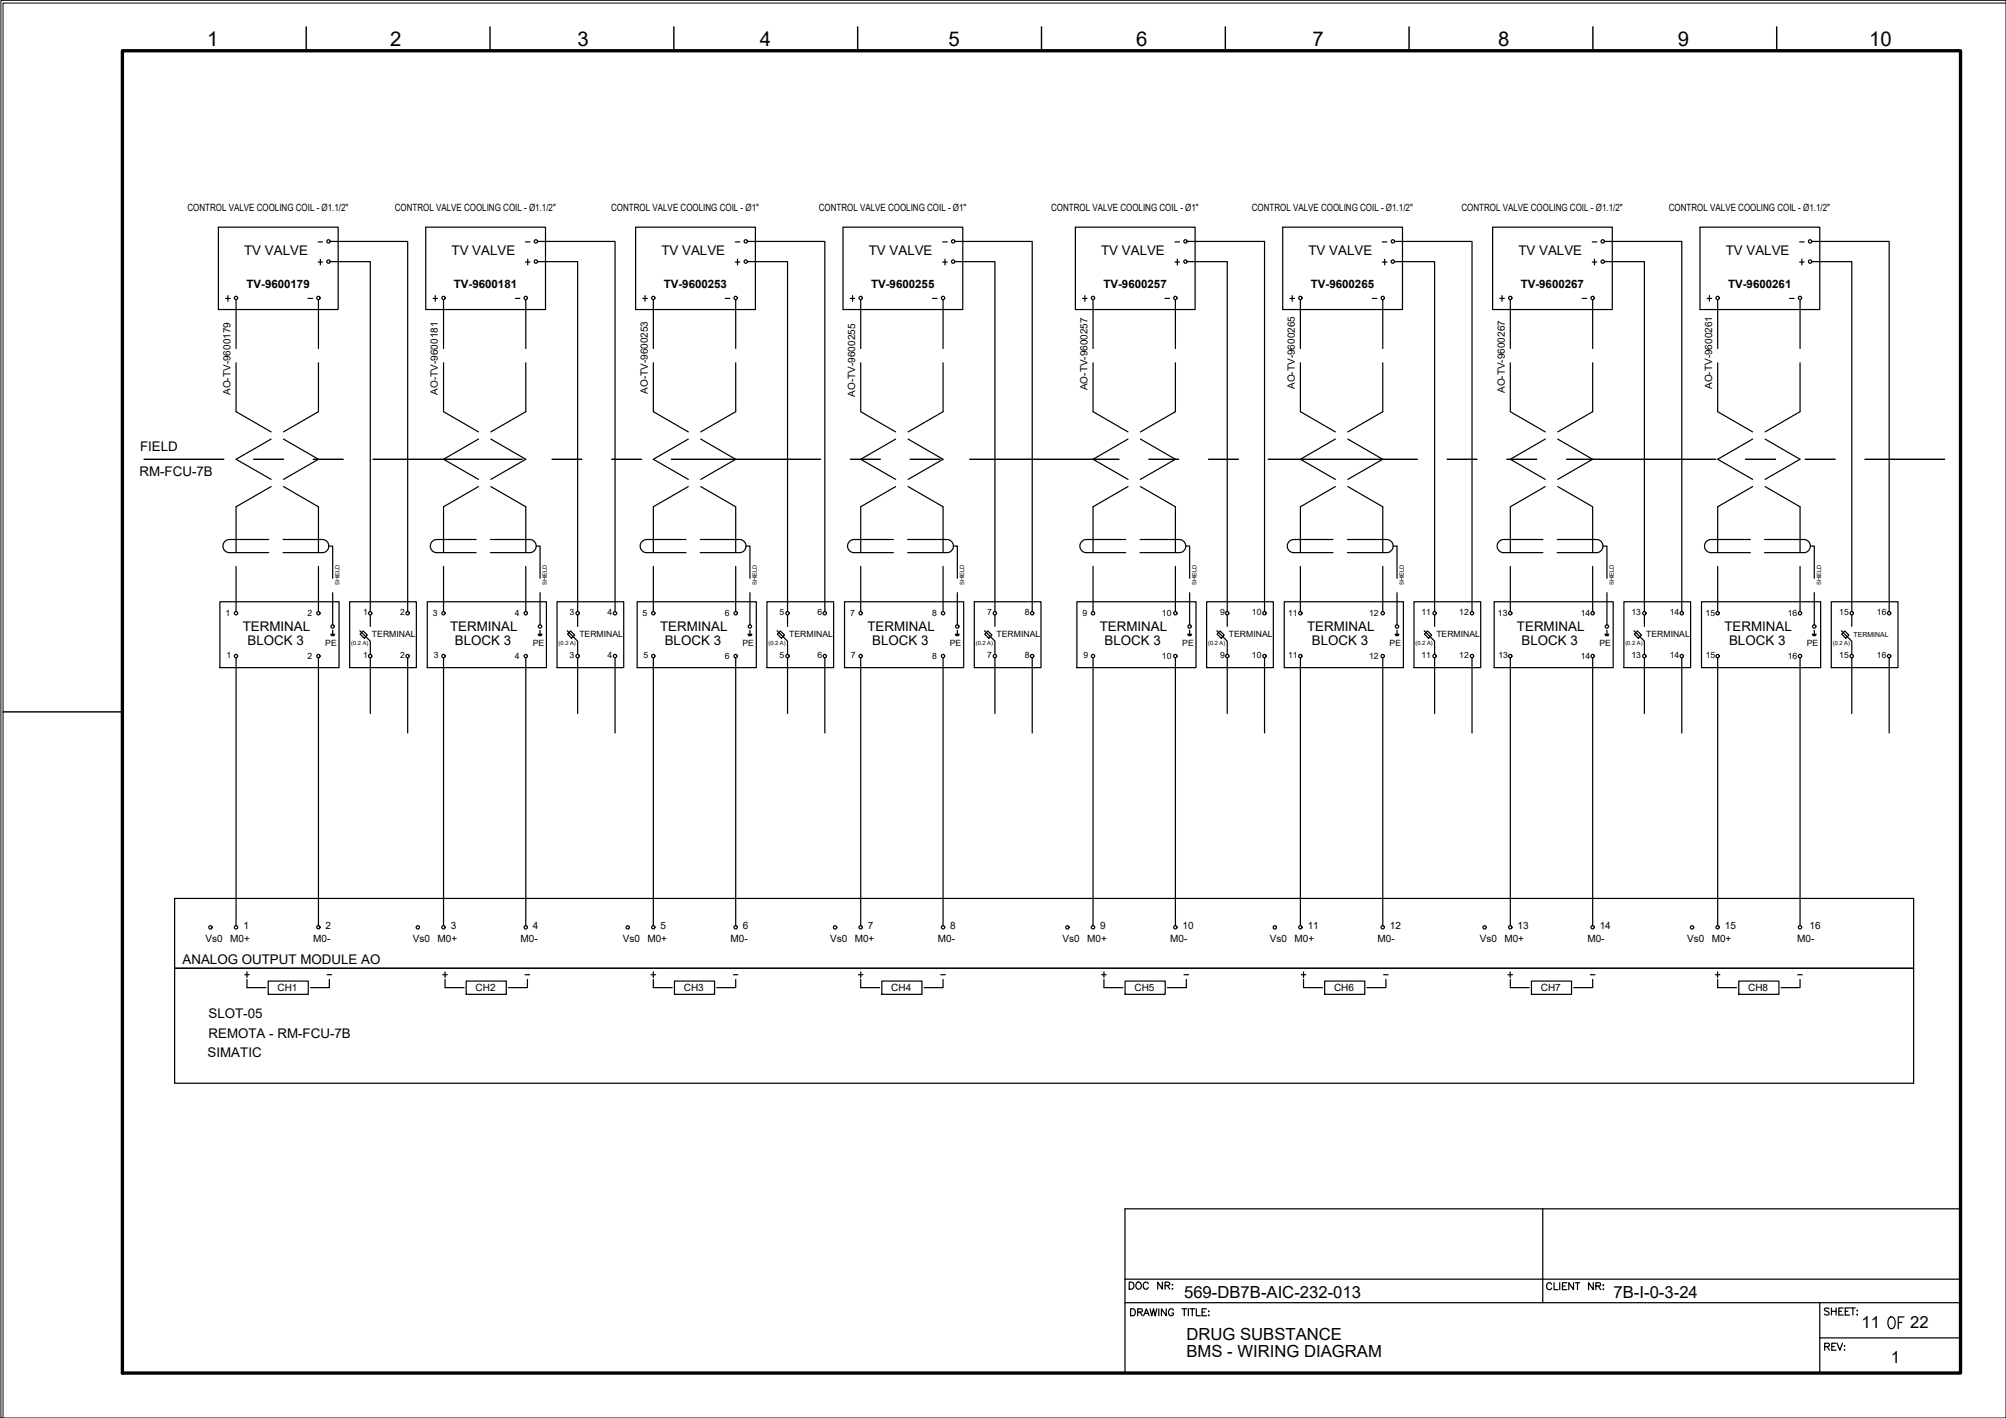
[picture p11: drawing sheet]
<svg xmlns="http://www.w3.org/2000/svg" width="420mm" height="297mm" viewBox="0 0 420 297" stroke-linecap="round" stroke-linejoin="round" font-family="sans-serif">
<!-- layer: G-TTLB-TTLB -->
<path d="M25.6 10.6h385v277h-385z" fill="none" stroke="#000" stroke-width=".7"/>
<!-- layer: G-TTLB-OTLN -->
<path d="M420.1 .6h-419.5v296.4" fill="none" stroke="#000" stroke-width=".21"/>
<!-- layer: G-TTLB-INDX -->
<path d="M64.1 5.6v5M102.6 5.6v5M141.1 5.6v5M179.6 5.6v5M218.1 5.6v5M256.6 5.6v5M295.1 5.6v5M333.6 5.6v5M372.1 5.6v5M.6 149.1h25" fill="none" stroke="#000" stroke-width=".3"/>
<!-- layer: LGSP IA4$0$LG_PLOT -->
<path d="M323.1 253.2v19.7M235.6 268h175M235.6 272.9h175M381.1 272.9v14.7M235.6 287.6h175M381.1 280.3h29.5" fill="none" stroke="#000" stroke-width=".25"/>
<!-- layer: LG_PLOT -->
<g fill="none" stroke="#000" stroke-width=".25">
<path d="M410.6 253.2h-175v34.4M236.8 274.2h.5a.78 .78 0 0 1 .5 .7 .78 .78 0 0 1-.5 .7h-.5zM238.3 274.9l.8-.1 .1-.5-.9-.1v1.4M238.8 274.9l.5 .7M239.5 275.6l.6-1.4 .6 1.4M239.8 275.1h.7M240.9 274.2l.3 1.4 .4-1.4 .3 1.4 .4-1.4M242.7 274.2v1.4M244.3 274.2v1.4l-1-1.4v1.4M245.8 274.5a.55 .55 0 0 0-.6-.3 .55 .55 0 0 0-.4 .5v.4a.53 .53 0 0 0 .5 .5 .53 .53 0 0 0 .5-.5h-.4M247.6 274.2h.9M248.1 274.2v1.4"/>
<path d="M248.9 274.2v1.4M249.2 274.2h1M249.7 274.2v1.4M250.6 274.2v1.4h.8M251.8 274.9h.5M252.7 274.2h-.9v1.4h.9M253.1 275.6h.1zM253.2 274.6v.2zM325 269a.54 .54 0 0 0-.6-.3 .54 .54 0 0 0-.4 .5v.4a.54 .54 0 0 0 .4 .6 .54 .54 0 0 0 .6-.4M325.5 268.7v1.5h.8M326.7 268.7v1.5M327.3 269.4h.5"/>
<path d="M328.2 268.7h-.9v1.5h.9M329.6 268.7v1.5l-1-1.5v1.5M329.9 268.7h1M330.4 268.7v1.5M333.7 268.7v1.5l-1-1.5v1.5M334.3 269.4l.8-.1 .2-.3-.4-.3h-.6v1.5M334.8 269.4l.5 .8M335.7 269.2h.2zM335.7 270.1h.2zM383.1 274.2a.54 .54 0 0 0-.5-.2 .54 .54 0 0 0-.5 .3l1 .7v.3l-.3 .2-.7-.2M383.6 274v1.5M383.6 274.7h1"/>
<path d="M384.6 274v1.5M385.1 274.7h.6M386.1 274h-1v1.5h1M386.5 274.7h.5M387.4 274h-.9v1.5h.9M387.6 274h1M388.1 274v1.5M389 274.5v.1zM389 275.3v.2zM382.2 282.1l.8-.1 .2-.3-.4-.3h-.6v1.4M382.7 282.1l.5 .7M383.7 282.1h.5"/>
<path d="M384.6 281.4h-.9v1.4h.9M384.8 281.4l.6 1.4 .5-1.4M386.3 281.9h.1zM386.3 282.8h.1z"/>
</g>
<!-- layer: I_LIMIT_LINE -->
<g fill="none" stroke="#000" stroke-width=".3">
<path d="M30.2 96.2h16.7M53.1 96.2h6.3M65.6 96.2h6.3M78.1 96.2h31.3M115.6 96.2h6.3M128.1 96.2h6.3M140.6 96.2h31.3M178.1 96.2h6.3M190.6 96.2h6.3M203.1 96.2h31.3M240.6 96.2h6.3M253.1 96.2h6.3"/>
<path d="M265.6 96.2h31.3M303.1 96.2h6.3M315.6 96.2h6.3M328.1 96.2h31.3M365.6 96.2h6.3M378.1 96.2h6.3M390.6 96.2h16.7"/>
</g>
<!-- layer: I_DATA -->
<g fill="none" stroke="#000" stroke-width=".25">
<path d="M45.7 47.6h25.1v17.2h-25.1zM66.6 54.9h1M67.1 54.3v1.2M89.2 47.6h25.1v17.2h-25.1zM110.1 54.9h.9M110.5 54.3v1.2M133.1 47.6h25.1v17.2h-25.1zM154 54.9h1M154.5 54.3v1.2M176.6 47.6h25.1v17.2h-25.1zM197.4 54.9h1M197.9 54.3v1.2"/>
<path d="M225.2 47.6h25.1v17.2h-25.1zM246.1 54.9h1M246.6 54.3v1.2M268.7 47.6h25.1v17.2h-25.1zM289.5 54.9h1M290 54.3v1.2M312.6 47.6h25.1v17.2h-25.1zM333.5 54.9h1M334 54.3v1.2M356.1 47.6h25v17.2h-25zM376.9 54.9h1M377.4 54.3v1.2"/>
<path d="M90.7 62.5h.9M91.2 61.9v1.2M226.7 62.5h1M227.2 61.9v1.2M46.1 126.1h24.9v13.8h-24.9zM69.3 132.9h.8M69.3 133h.7M69.4 133.1h.6M69.7 132v.9M73.2 126.1h14v13.8h-14zM89.5 126.1h24.9v13.8h-24.9zM112.7 132.9h.8"/>
<path d="M112.8 133h.7M112.9 133.1h.5M113.1 132v.9M116.7 126.1h13.9v13.8h-13.9zM133.5 126.1h24.9v13.8h-24.9zM156.7 132.9h.8M156.7 133h.7M156.8 133.1h.5M157.1 132v.9M160.6 126.1h14v13.8h-14zM176.9 126.1h24.9v13.8h-24.9zM200.1 132.9h.8"/>
<path d="M200.2 133h.7M200.2 133.1h.6M200.5 132v.9M204.1 126.1h13.9v13.8h-13.9zM225.6 126.1h24.9v13.8h-24.9zM248.8 132.9h.8M248.8 133h.7M248.9 133.1h.5M249.2 132v.9M252.7 126.1h14v13.8h-14zM269 126.1h24.9v13.8h-24.9zM292.2 132.9h.8"/>
<path d="M292.3 133h.6M292.4 133.1h.5M292.6 132v.9M296.2 126.1h13.9v13.8h-13.9zM312.9 126.1h25v13.8h-25zM336.1 132.9h.9M336.2 133h.7M336.3 133.1h.5M336.6 132v.9M340.1 126.1h14v13.8h-14zM356.4 126.1h24.9v13.8h-24.9zM379.6 132.9h.8"/>
<path d="M379.7 133h.6M379.7 133.1h.6M380 132v.9M383.6 126.1h13.9v13.8h-13.9zM400.8 188.2h-364.2v38.7h364.2M36.6 202.8h364.2M51.3 204.2h.9M51.7 205.2v1.7h4M51.7 203.6v1.2M56.2 205.5h8.4v2.8h-8.4zM69 205.2v1.7h-4M93.2 206.9h4"/>
<path d="M97.6 205.5h8.4v2.8h-8.4zM110.5 205.2v1.7h-4M136.8 206.9h4M141.3 205.5h8.4v2.8h-8.4zM154.1 205.2v1.7h-4M180.3 206.9h4M184.7 205.5h8.4v2.8h-8.4zM197.5 205.2v1.7h-4M230.7 204.2h1M231.2 203.6v1.2M231.2 205.2v1.7h4M235.6 205.5h8.5v2.8h-8.5z"/>
<path d="M248.5 205.2v1.7h-4M272.5 204.2h1M273 205.2v1.7h4M273 203.6v1.2M277.5 205.5h8.4v2.8h-8.4zM290.3 205.2v1.7h-4M315.8 204.2h1M316.3 203.6v1.2M316.3 205.2v1.7h4M320.8 205.5h8.4v2.8h-8.4zM333.6 205.2v1.7h-4M359.3 204.2h.9"/>
<path d="M359.7 203.6v1.2M359.8 205.2v1.7h3.9M364.2 205.5h8.4v2.8h-8.4zM377 205.2v1.7h-4"/>
<circle cx="68.8" cy="54.8" r=".35"/>
<circle cx="112.2" cy="54.8" r=".35"/>
<circle cx="156.2" cy="54.8" r=".35"/>
<circle cx="199.6" cy="54.8" r=".35"/>
<circle cx="248.3" cy="54.8" r=".35"/>
<circle cx="291.7" cy="54.8" r=".35"/>
<circle cx="335.7" cy="54.8" r=".35"/>
<circle cx="379.1" cy="54.8" r=".35"/>
<circle cx="92.9" cy="62.4" r=".35"/>
<circle cx="228.9" cy="62.4" r=".35"/>
<circle cx="49.4" cy="128.5" r=".35"/>
<circle cx="49.4" cy="137.4" r=".35"/>
<circle cx="66.7" cy="128.5" r=".35"/>
<circle cx="66.7" cy="137.4" r=".35"/>
<circle cx="69.7" cy="131.2" r=".35"/>
<circle cx="77.5" cy="128.5" r=".35"/>
<circle cx="77.5" cy="137.4" r=".35"/>
<circle cx="85.4" cy="137.4" r=".35"/>
<circle cx="85.4" cy="128.5" r=".35"/>
<circle cx="92.9" cy="128.5" r=".35"/>
<circle cx="92.9" cy="137.4" r=".35"/>
<circle cx="110.1" cy="137.4" r=".35"/>
<circle cx="110.1" cy="128.5" r=".35"/>
<circle cx="113.1" cy="131.2" r=".35"/>
<circle cx="121" cy="128.5" r=".35"/>
<circle cx="121" cy="137.4" r=".35"/>
<circle cx="128.8" cy="128.5" r=".35"/>
<circle cx="128.8" cy="137.4" r=".35"/>
<circle cx="136.8" cy="137.4" r=".35"/>
<circle cx="136.8" cy="128.5" r=".35"/>
<circle cx="154.1" cy="128.5" r=".35"/>
<circle cx="154.1" cy="137.4" r=".35"/>
<circle cx="157.1" cy="131.2" r=".35"/>
<circle cx="164.9" cy="128.5" r=".35"/>
<circle cx="164.9" cy="137.4" r=".35"/>
<circle cx="172.8" cy="128.5" r=".35"/>
<circle cx="172.8" cy="137.4" r=".35"/>
<circle cx="180.3" cy="128.5" r=".35"/>
<circle cx="180.3" cy="137.4" r=".35"/>
<circle cx="197.5" cy="137.4" r=".35"/>
<circle cx="197.5" cy="128.5" r=".35"/>
<circle cx="200.5" cy="131.2" r=".35"/>
<circle cx="208.4" cy="137.4" r=".35"/>
<circle cx="208.4" cy="128.5" r=".35"/>
<circle cx="216.2" cy="128.5" r=".35"/>
<circle cx="216.2" cy="137.4" r=".35"/>
<circle cx="228.9" cy="137.4" r=".35"/>
<circle cx="228.9" cy="128.5" r=".35"/>
<circle cx="246.2" cy="128.5" r=".35"/>
<circle cx="246.2" cy="137.4" r=".35"/>
<circle cx="249.2" cy="131.2" r=".35"/>
<circle cx="257" cy="137.4" r=".35"/>
<circle cx="257" cy="128.5" r=".35"/>
<circle cx="264.8" cy="137.4" r=".35"/>
<circle cx="264.8" cy="128.5" r=".35"/>
<circle cx="272.4" cy="128.5" r=".35"/>
<circle cx="272.4" cy="137.4" r=".35"/>
<circle cx="289.6" cy="137.4" r=".35"/>
<circle cx="289.6" cy="128.5" r=".35"/>
<circle cx="292.6" cy="131.2" r=".35"/>
<circle cx="300.5" cy="137.4" r=".35"/>
<circle cx="300.5" cy="128.5" r=".35"/>
<circle cx="308.3" cy="128.5" r=".35"/>
<circle cx="308.3" cy="137.4" r=".35"/>
<circle cx="316.3" cy="128.5" r=".35"/>
<circle cx="316.3" cy="137.4" r=".35"/>
<circle cx="333.6" cy="128.5" r=".35"/>
<circle cx="333.6" cy="137.4" r=".35"/>
<circle cx="336.6" cy="131.2" r=".35"/>
<circle cx="344.4" cy="137.4" r=".35"/>
<circle cx="344.4" cy="128.5" r=".35"/>
<circle cx="352.2" cy="128.5" r=".35"/>
<circle cx="352.2" cy="137.4" r=".35"/>
<circle cx="359.8" cy="137.4" r=".35"/>
<circle cx="359.8" cy="128.5" r=".35"/>
<circle cx="377" cy="128.5" r=".35"/>
<circle cx="377" cy="137.4" r=".35"/>
<circle cx="380" cy="131.2" r=".35"/>
<circle cx="387.8" cy="128.5" r=".35"/>
<circle cx="387.8" cy="137.4" r=".35"/>
<circle cx="395.7" cy="128.5" r=".35"/>
<circle cx="395.7" cy="137.4" r=".35"/>
<circle cx="44.1" cy="194.3" r=".35"/>
<circle cx="49.4" cy="194.2" r=".35"/>
<circle cx="66.7" cy="194.2" r=".35"/>
<circle cx="87.5" cy="194.3" r=".35"/>
<circle cx="92.9" cy="194.2" r=".35"/>
<circle cx="110.1" cy="194.2" r=".35"/>
<circle cx="131.5" cy="194.3" r=".35"/>
<circle cx="136.8" cy="194.2" r=".35"/>
<circle cx="154.1" cy="194.2" r=".35"/>
<circle cx="174.9" cy="194.3" r=".35"/>
<circle cx="180.3" cy="194.2" r=".35"/>
<circle cx="197.5" cy="194.2" r=".35"/>
<circle cx="223.6" cy="194.3" r=".35"/>
<circle cx="228.9" cy="194.2" r=".35"/>
<circle cx="246.2" cy="194.2" r=".35"/>
<circle cx="267" cy="194.3" r=".35"/>
<circle cx="272.4" cy="194.2" r=".35"/>
<circle cx="289.6" cy="194.2" r=".35"/>
<circle cx="310.9" cy="194.3" r=".35"/>
<circle cx="316.3" cy="194.2" r=".35"/>
<circle cx="333.6" cy="194.2" r=".35"/>
<circle cx="354.4" cy="194.3" r=".35"/>
<circle cx="359.8" cy="194.2" r=".35"/>
<circle cx="377" cy="194.2" r=".35"/>
</g>
<!-- layer: 0 -->
<g fill="none" stroke="#000" stroke-width=".25">
<path d="M69.2 54.8h8.4v73.3M69.2 50.6h16.2v77.5M112.6 54.8h8.4v73.3M112.6 50.6h16.2v77.5M156.5 54.8h8.5v73.3M156.5 50.6h16.3v77.5M200 54.8h8.4v73.3M200 50.6h16.2v77.5M248.6 54.8h8.4v73.3M248.6 50.6h16.3v77.5M292.1 54.8h8.4v73.3M292.1 50.6h16.2v77.5"/>
<path d="M336 54.8h8.4v73.3M336 50.6h16.3v77.5M379.5 54.8h8.4v73.3M379.5 50.6h16.2v77.5M77.6 137.8v11.7M85.4 137.8v15.8M121 137.8v11.7M128.8 137.8v15.8M165 137.8v11.7M172.8 137.8v15.8M208.4 137.8v11.7M216.2 137.8v15.8"/>
<path d="M257 137.8v11.7M264.9 137.8v15.8M300.5 137.8v11.7M308.3 137.8v15.8M344.4 137.8v11.7M352.3 137.8v15.8M387.9 137.8v11.7M395.7 137.8v15.8M400.8 188.2v38.7"/>
</g>
<!-- layer: EI-CTRL -->
<g fill="none" stroke="#000" stroke-width=".25">
<path d="M75.4 132.1l2.2 2.2v2.8M75.4 132.8l.7-.6 .8 .8-.6 .7zM77.6 128.8v2.4M118.8 132.1l2.2 2.2v2.8M119.5 132.2l.9 .8-.7 .7-.8-.9zM121 128.8v2.4M162.8 132.1l2.2 2.2v2.8M162.8 132.8l.7-.6 .8 .8-.6 .7zM165 128.8v2.4M206.2 132.1l2.2 2.2v2.8M206.2 132.8l.7-.6 .9 .8-.7 .7zM208.4 128.8v2.4"/>
<path d="M254.9 132.1l2.1 2.2v2.8M254.9 132.8l.7-.6 .8 .8-.6 .7zM257 128.8v2.4M298.3 132.1l2.2 2.2v2.8M299 132.2l.9 .8-.7 .7-.9-.9zM300.5 128.8v2.4M342.2 132.1l2.2 2.2v2.8M342.3 132.8l.7-.6 .8 .8-.6 .7zM344.4 128.8v2.4M385.7 132.1l2.2 2.2v2.8M385.7 132.8l.7-.6 .8 .8-.6 .7zM387.9 128.8v2.4"/>
</g>
<!-- layer: I_TABS -->
<g fill="none" stroke="#000" stroke-width=".25">
<path d="M49.4 62.8v10.2M49.4 76v10.2l7.4 4.3M66.7 62.8v10.2M66.7 76v10.2l-7.3 4.3M92.9 62.8v10.2M92.9 76v10.2l7.3 4.3M110.1 62.8v10.2M110.1 76v10.2l-7.3 4.3M136.8 62.8v10.2M136.8 76v10.2l7.4 4.3M154.1 62.8v10.2M154.1 76v10.2l-7.3 4.3"/>
<path d="M180.3 62.8v10.2M180.3 76v10.2l7.3 4.3M197.5 62.8v10.2M197.5 76v10.2l-7.3 4.3M228.9 62.8v10.2M228.9 76v10.2l7.4 4.3M246.2 62.8v10.2M246.2 76v10.2l-7.3 4.3M272.4 62.8v10.2M272.4 76v10.2l7.3 4.3M289.6 62.8v10.2M289.6 76v10.2l-7.3 4.3"/>
<path d="M316.3 62.8v10.2M316.3 76v10.2l7.4 4.3M333.6 62.8v10.2M333.6 76v10.2l-7.3 4.3M359.8 62.8v10.2M359.8 76v10.2l7.3 4.3M377 62.8v10.2M377 76v10.2l-7.3 4.3M56.8 92l-7.4 4.2 7.4 4.2M59.4 92l7.3 4.2-7.3 4.2M100.2 92l-7.3 4.2 7.3 4.2M102.8 92l7.3 4.2-7.3 4.2"/>
<path d="M144.2 92l-7.4 4.2 7.4 4.2M146.8 92l7.3 4.2-7.3 4.2M187.6 92l-7.3 4.2 7.3 4.2M190.2 92l7.3 4.2-7.3 4.2M236.3 92l-7.4 4.2 7.4 4.2M238.9 92l7.3 4.2-7.3 4.2M279.7 92l-7.3 4.2 7.3 4.2M282.3 92l7.3 4.2-7.3 4.2M323.7 92l-7.4 4.2 7.4 4.2M326.3 92l7.3 4.2-7.3 4.2M367.1 92l-7.3 4.2 7.3 4.2M369.7 92l7.3 4.2-7.3 4.2"/>
<path d="M49.4 118.6v9.5M56.3 113h-8.2a1.38 1.38 0 0 0-1.4 1.4 1.38 1.38 0 0 0 1.4 1.4h8.2M56.8 101.9l-7.4 4.3v9.4M59.3 113h8.2a1.38 1.38 0 0 1 1.4 1.4 1.38 1.38 0 0 1-1.4 1.4h-8.2M59.4 101.9l7.3 4.3v9.4M66.7 118.6v9.5M68.9 114.4h.8v6.7M92.9 118.6v9.5M99.7 113h-8.2a1.38 1.38 0 0 0-1.4 1.4 1.38 1.38 0 0 0 1.4 1.4h8.2M100.2 101.9l-7.3 4.3v9.4M102.7 113h8.2a1.38 1.38 0 0 1 1.4 1.4 1.38 1.38 0 0 1-1.4 1.4h-8.2M102.8 101.9l7.3 4.3v9.4"/>
<path d="M110.1 118.6v9.5M112.3 114.4h.8v6.7M136.8 118.6v9.5M143.7 113h-8.2a1.38 1.38 0 0 0-1.4 1.4 1.38 1.38 0 0 0 1.4 1.4h8.2M144.2 101.9l-7.4 4.3v9.4M146.7 113h8.2a1.38 1.38 0 0 1 1.4 1.4 1.38 1.38 0 0 1-1.4 1.4h-8.2M146.8 101.9l7.3 4.3v9.4M154.1 118.6v9.5M156.3 114.4h.8v6.7M180.3 118.6v9.5M187.1 113h-8.2a1.38 1.38 0 0 0-1.4 1.4 1.38 1.38 0 0 0 1.4 1.4h8.2M187.6 101.9l-7.3 4.3v9.4"/>
<path d="M190.1 113h8.2a1.38 1.38 0 0 1 1.4 1.4 1.38 1.38 0 0 1-1.4 1.4h-8.2M190.2 101.9l7.3 4.3v9.4M197.5 118.6v9.5M199.7 114.4h.8v6.7M228.9 118.6v9.5M235.8 113h-8.2a1.38 1.38 0 0 0-1.4 1.4 1.38 1.38 0 0 0 1.4 1.4h8.2M236.3 101.9l-7.4 4.3v9.4M238.8 113h8.2a1.38 1.38 0 0 1 1.4 1.4 1.38 1.38 0 0 1-1.4 1.4h-8.2M238.9 101.9l7.3 4.3v9.4M246.2 118.6v9.5M248.4 114.4h.8v6.7M272.4 118.6v9.5"/>
<path d="M279.2 113h-8.2a1.38 1.38 0 0 0-1.4 1.4 1.38 1.38 0 0 0 1.4 1.4h8.2M279.7 101.9l-7.3 4.3v9.4M282.2 113h8.2a1.38 1.38 0 0 1 1.4 1.4 1.38 1.38 0 0 1-1.4 1.4h-8.2M282.3 101.9l7.3 4.3v9.4M289.6 118.6v9.5M291.8 114.4h.8v6.7M316.3 118.6v9.5M323.2 113h-8.2a1.38 1.38 0 0 0-1.4 1.4 1.38 1.38 0 0 0 1.4 1.4h8.2M323.7 101.9l-7.4 4.3v9.4M326.2 113h8.2a1.38 1.38 0 0 1 1.4 1.4 1.38 1.38 0 0 1-1.4 1.4h-8.2M326.3 101.9l7.3 4.3v9.4M333.6 118.6v9.5"/>
<path d="M335.7 114.4h.9v6.7M359.8 118.6v9.5M366.6 113h-8.2a1.38 1.38 0 0 0-1.4 1.4 1.38 1.38 0 0 0 1.4 1.4h8.2M367.1 101.9l-7.3 4.3v9.4M369.6 113h8.2a1.38 1.38 0 0 1 1.4 1.4 1.38 1.38 0 0 1-1.4 1.4h-8.2M369.7 101.9l7.3 4.3v9.4M377 118.6v9.5M379.2 114.4h.8v6.7M49.4 137.8v56.1M66.7 137.8v56.1M69.7 124.1v6.8M92.9 137.8v56.1"/>
<path d="M110.1 137.8v56.1M113.1 124.1v6.8M136.8 137.8v56.1M154.1 137.8v56.1M157.1 124.1v6.8M180.3 137.8v56.1M197.5 137.8v56.1M200.5 124.1v6.8M228.9 137.8v56.1M246.2 137.8v56.1M249.2 124.1v6.8M272.4 137.8v56.1"/>
<path d="M289.6 137.8v56.1M292.6 124.1v6.8M316.3 137.8v56.1M333.6 137.8v56.1M336.6 124.1v6.8M359.8 137.8v56.1M377 137.8v56.1M380 124.1v6.8"/>
</g>
<!-- layer: 0 -->
<path d="M.2 .1h420v296.9h-420z" fill="none" stroke="#000" stroke-width=".21"/>
<text font-size="5.7" x="394.4" y="279.4">OF</text>
<text font-size="4.4" x="235.7" y="271.3">DOC NR:</text>
<g font-size="4.3">
<text x="43.4" y="9.6">1</text>
<text x="81.7" y="9.6">2</text>
<text x="120.9" y="9.6">3</text>
<text x="159.2" y="9.6">4</text>
<text x="198.6" y="9.6">5</text>
<text x="238" y="9.6">6</text>
<text x="274.9" y="9.6">7</text>
<text x="313.8" y="9.6">8</text>
<text x="351.4" y="9.6">9</text>
<text x="391.5" y="9.6">10</text>
</g>
<g font-size="4">
<text x="46.2" y="64.2">+</text>
<text x="133.7" y="64.2">+</text>
<text x="177.1" y="64.2">+</text>
<text x="269.2" y="64.2">+</text>
<text x="313.3" y="64.2">+</text>
<text x="356.7" y="64.2">+</text>
<text x="91.7" y="206">+</text>
<text x="135.5" y="206">+</text>
<text x="178.9" y="206">+</text>
</g>
<g font-size="3.5">
<text x="248" y="271.9">569-DB7B-AIC-232-013</text>
<text x="338" y="272">7B-I-0-3-24</text>
<text x="248.5" y="280.7">DRUG SUBSTANCE</text>
<text x="389.9" y="278.2">11</text>
<text x="400.1" y="278.2">22</text>
<text x="248.5" y="284.3">BMS - WIRING DIAGRAM</text>
<text x="396.1" y="285.6">1</text>
</g>
<g font-size="2.8">
<text x="51.1" y="53.4">TV VALVE</text>
<text x="94.6" y="53.4">TV VALVE</text>
<text x="138.5" y="53.4">TV VALVE</text>
<text x="182" y="53.4">TV VALVE</text>
<text x="230.6" y="53.4">TV VALVE</text>
<text x="274.1" y="53.4">TV VALVE</text>
<text x="318" y="53.4">TV VALVE</text>
<text x="361.5" y="53.4">TV VALVE</text>
<text x="29.3" y="94.5">FIELD</text>
<text x="29.2" y="99.6">RM-FCU-7B</text>
<text x="50.8" y="132.2">TERMINAL</text>
<text x="51.8" y="135.1">BLOCK 3</text>
<text x="94.3" y="132.2">TERMINAL</text>
<text x="95.3" y="135.1">BLOCK 3</text>
<text x="138.2" y="132.2">TERMINAL</text>
<text x="139.2" y="135.1">BLOCK 3</text>
<text x="181.7" y="132.2">TERMINAL</text>
<text x="182.7" y="135.1">BLOCK 3</text>
<text x="230.3" y="132.2">TERMINAL</text>
<text x="231.3" y="135.1">BLOCK 3</text>
<text x="273.8" y="132.2">TERMINAL</text>
<text x="274.8" y="135.1">BLOCK 3</text>
<text x="317.7" y="132.2">TERMINAL</text>
<text x="318.7" y="135.1">BLOCK 3</text>
<text x="361.2" y="132.2">TERMINAL</text>
<text x="362.2" y="135.1">BLOCK 3</text>
<text x="38.2" y="201.9">ANALOG OUTPUT MODULE AO</text>
<text x="43.7" y="213.3">SLOT-05</text>
<text x="43.5" y="221.3">SIMATIC</text>
<text x="43.7" y="217.5">REMOTA - RM-FCU-7B</text>
</g>
<g font-size="2.6">
<text x="65.6" y="51.9">-</text>
<text x="109" y="51.9">-</text>
<text x="153.1" y="51.9">-</text>
<text x="196.5" y="51.9">-</text>
<text x="245.2" y="51.9">-</text>
<text x="288.6" y="51.9">-</text>
<text x="332.7" y="51.9">-</text>
<text x="376.1" y="51.9">-</text>
<text x="63.5" y="63.9">-</text>
<text x="106.9" y="63.9">-</text>
<text x="151" y="63.9">-</text>
<text x="194.4" y="63.9">-</text>
<text x="243.1" y="63.9">-</text>
<text x="286.5" y="63.9">-</text>
<text x="330.6" y="63.9">-</text>
<text x="373.9" y="63.9">-</text>
<text x="67.7" y="205.3">-</text>
<text x="109" y="205.3">-</text>
<text x="152.8" y="205.3">-</text>
<text x="196.1" y="205.3">-</text>
<text x="246.9" y="205.3">-</text>
<text x="288.9" y="205.3">-</text>
<text x="332.3" y="205.3">-</text>
<text x="375.7" y="205.3">-</text>
</g>
<g font-size="2.4">
<text x="51.6" y="60.3">TV-9600179</text>
<text x="95.1" y="60.3">TV-9600181</text>
<text x="139" y="60.3">TV-9600253</text>
<text x="182.5" y="60.3">TV-9600255</text>
<text x="231.1" y="60.3">TV-9600257</text>
<text x="274.6" y="60.3">TV-9600265</text>
<text x="318.5" y="60.3">TV-9600267</text>
<text x="361.9" y="60.3">TV-9600261</text>
</g>
<g font-size="2.1">
<text x="39.2" y="44.2">CONTROL VALVE COOLING COIL - Ø1.1/2&quot;</text>
<text x="82.7" y="44.2">CONTROL VALVE COOLING COIL - Ø1.1/2&quot;</text>
<text x="128" y="44.2">CONTROL VALVE COOLING COIL - Ø1&quot;</text>
<text x="171.5" y="44.2">CONTROL VALVE COOLING COIL - Ø1&quot;</text>
<text x="220.1" y="44.2">CONTROL VALVE COOLING COIL - Ø1&quot;</text>
<text x="262.2" y="44.2">CONTROL VALVE COOLING COIL - Ø1.1/2&quot;</text>
<text x="306.1" y="44.2">CONTROL VALVE COOLING COIL - Ø1.1/2&quot;</text>
<text x="349.5" y="44.2">CONTROL VALVE COOLING COIL - Ø1.1/2&quot;</text>
<text x="48.3" y="82.7" transform="rotate(-90 48.3 82.7)">AO-TV-9600179</text>
<text x="91.7" y="82.7" transform="rotate(-90 91.7 82.7)">AO-TV-9600181</text>
<text x="135.7" y="82.5" transform="rotate(-90 135.7 82.5)">AO-TV-9600253</text>
<text x="179.1" y="83.1" transform="rotate(-90 179.1 83.1)">AO-TV-9600255</text>
<text x="227.8" y="81.8" transform="rotate(-90 227.8 81.8)">AO-TV-9600257</text>
<text x="271.2" y="81.5" transform="rotate(-90 271.2 81.5)">AO-TV-9600265</text>
<text x="315.2" y="82.3" transform="rotate(-90 315.2 82.3)">AO-TV-9600267</text>
<text x="358.6" y="81.5" transform="rotate(-90 358.6 81.5)">AO-TV-9600261</text>
<text x="43.1" y="197.3">Vs0</text>
<text x="48.2" y="197.3">M0+</text>
<text x="51" y="194.7">1</text>
<text x="65.6" y="197.3">M0-</text>
<text x="68.2" y="194.7">2</text>
<text x="86.5" y="197.3">Vs0</text>
<text x="91.7" y="197.3">M0+</text>
<text x="94.4" y="194.7">3</text>
<text x="109.1" y="197.3">M0-</text>
<text x="111.6" y="194.7">4</text>
<text x="130.5" y="197.3">Vs0</text>
<text x="135.6" y="197.3">M0+</text>
<text x="138.4" y="194.7">5</text>
<text x="153" y="197.3">M0-</text>
<text x="155.6" y="194.7">6</text>
<text x="173.9" y="197.3">Vs0</text>
<text x="179" y="197.3">M0+</text>
<text x="181.8" y="194.7">7</text>
<text x="196.4" y="197.3">M0-</text>
<text x="199" y="194.7">8</text>
<text x="222.5" y="197.3">Vs0</text>
<text x="227.7" y="197.3">M0+</text>
<text x="230.5" y="194.7">9</text>
<text x="245.1" y="197.3">M0-</text>
<text x="247.7" y="194.7">10</text>
<text x="266" y="197.3">Vs0</text>
<text x="271.1" y="197.3">M0+</text>
<text x="273.9" y="194.7">11</text>
<text x="288.5" y="197.3">M0-</text>
<text x="291.1" y="194.7">12</text>
<text x="309.9" y="197.3">Vs0</text>
<text x="315.1" y="197.3">M0+</text>
<text x="317.9" y="194.7">13</text>
<text x="332.5" y="197.3">M0-</text>
<text x="335.1" y="194.7">14</text>
<text x="353.4" y="197.3">Vs0</text>
<text x="358.5" y="197.3">M0+</text>
<text x="361.3" y="194.7">15</text>
<text x="376.4" y="197.3">M0-</text>
<text x="379" y="194.7">16</text>
<text x="58.1" y="207.7">CH1</text>
<text x="99.6" y="207.7">CH2</text>
<text x="143.2" y="207.7">CH3</text>
<text x="186.7" y="207.7">CH4</text>
<text x="237.6" y="207.7">CH5</text>
<text x="279.4" y="207.7">CH6</text>
<text x="322.7" y="207.7">CH7</text>
<text x="366.2" y="207.7">CH8</text>
</g>
<g font-size="1.8">
<text x="47.2" y="129">1</text>
<text x="64.4" y="129">2</text>
<text x="76.1" y="128.8">1</text>
<text x="83.8" y="128.8">2</text>
<text x="90.7" y="129">3</text>
<text x="107.8" y="129">4</text>
<text x="119.3" y="128.8">3</text>
<text x="127.2" y="128.8">4</text>
<text x="134.6" y="129">5</text>
<text x="151.8" y="129">6</text>
<text x="163.3" y="128.8">5</text>
<text x="171.2" y="128.8">6</text>
<text x="178.1" y="129">7</text>
<text x="195.2" y="129">8</text>
<text x="206.8" y="128.8">7</text>
<text x="214.6" y="128.8">8</text>
<text x="226.7" y="129">9</text>
<text x="243.4" y="129">10</text>
<text x="255.5" y="128.8">9</text>
<text x="262.2" y="128.8">10</text>
<text x="269.8" y="129">11</text>
<text x="286.8" y="129">12</text>
<text x="297.7" y="128.8">11</text>
<text x="305.6" y="128.8">12</text>
<text x="313.7" y="129">13</text>
<text x="331.1" y="129">14</text>
<text x="341.7" y="128.8">13</text>
<text x="349.7" y="128.8">14</text>
<text x="357.3" y="129">15</text>
<text x="374.4" y="129">16</text>
<text x="385.2" y="128.8">15</text>
<text x="393.1" y="128.8">16</text>
<text x="47.4" y="137.9">1</text>
<text x="64.4" y="138">2</text>
<text x="68.1" y="135.2">PE</text>
<text x="76.1" y="137.7">1</text>
<text x="77.9" y="133.4">TERMINAL</text>
<text x="83.8" y="137.7">2</text>
<text x="90.8" y="137.9">3</text>
<text x="107.8" y="138">4</text>
<text x="111.6" y="135.2">PE</text>
<text x="119.3" y="137.7">3</text>
<text x="121.3" y="133.4">TERMINAL</text>
<text x="127.2" y="137.7">4</text>
<text x="134.8" y="137.9">5</text>
<text x="151.8" y="138">6</text>
<text x="155.5" y="135.2">PE</text>
<text x="163.3" y="137.7">5</text>
<text x="165.3" y="133.4">TERMINAL</text>
<text x="171.2" y="137.7">6</text>
<text x="178.2" y="137.9">7</text>
<text x="195.2" y="138">8</text>
<text x="198.9" y="135.2">PE</text>
<text x="206.8" y="137.7">7</text>
<text x="208.7" y="133.4">TERMINAL</text>
<text x="214.6" y="137.7">8</text>
<text x="226.9" y="137.9">9</text>
<text x="243.4" y="138">10</text>
<text x="247.6" y="135.2">PE</text>
<text x="255.5" y="137.7">9</text>
<text x="257.4" y="133.4">TERMINAL</text>
<text x="262.2" y="137.7">10</text>
<text x="269.8" y="137.9">11</text>
<text x="286.8" y="138">12</text>
<text x="291.1" y="135.2">PE</text>
<text x="297.7" y="137.7">11</text>
<text x="300.8" y="133.4">TERMINAL</text>
<text x="305.6" y="137.7">12</text>
<text x="313.9" y="137.9">13</text>
<text x="331.1" y="138">14</text>
<text x="335" y="135.2">PE</text>
<text x="341.7" y="137.7">13</text>
<text x="344.8" y="133.4">TERMINAL</text>
<text x="349.7" y="137.7">14</text>
<text x="357.3" y="137.9">15</text>
<text x="374.4" y="138">16</text>
<text x="378.4" y="135.2">PE</text>
<text x="385.2" y="137.7">15</text>
<text x="393.1" y="137.7">16</text>
</g>
<text font-size="1.4" x="388.2" y="133.4">TERMINAL</text>
<g font-size="1.2">
<text x="71.1" y="122.6" transform="rotate(-90 71.1 122.6)">SHIELD</text>
<text x="114.6" y="122.6" transform="rotate(-90 114.6 122.6)">SHIELD</text>
<text x="158.5" y="122.6" transform="rotate(-90 158.5 122.6)">SHIELD</text>
<text x="202" y="122.6" transform="rotate(-90 202 122.6)">SHIELD</text>
<text x="250.6" y="122.6" transform="rotate(-90 250.6 122.6)">SHIELD</text>
<text x="294" y="122.6" transform="rotate(-90 294 122.6)">SHIELD</text>
<text x="338" y="122.6" transform="rotate(-90 338 122.6)">SHIELD</text>
<text x="381.4" y="122.6" transform="rotate(-90 381.4 122.6)">SHIELD</text>
<text x="73.6" y="135.2">(0.2 A)</text>
<text x="117" y="135.2">(0.2 A)</text>
<text x="161" y="135.2">(0.2 A)</text>
<text x="204.4" y="135.2">(0.2 A)</text>
<text x="253" y="135.2">(0.2 A)</text>
<text x="296.5" y="135.2">(0.2 A)</text>
<text x="340.4" y="135.2">(0.2 A)</text>
<text x="383.9" y="135.2">(0.2 A)</text>
</g>
</svg>
